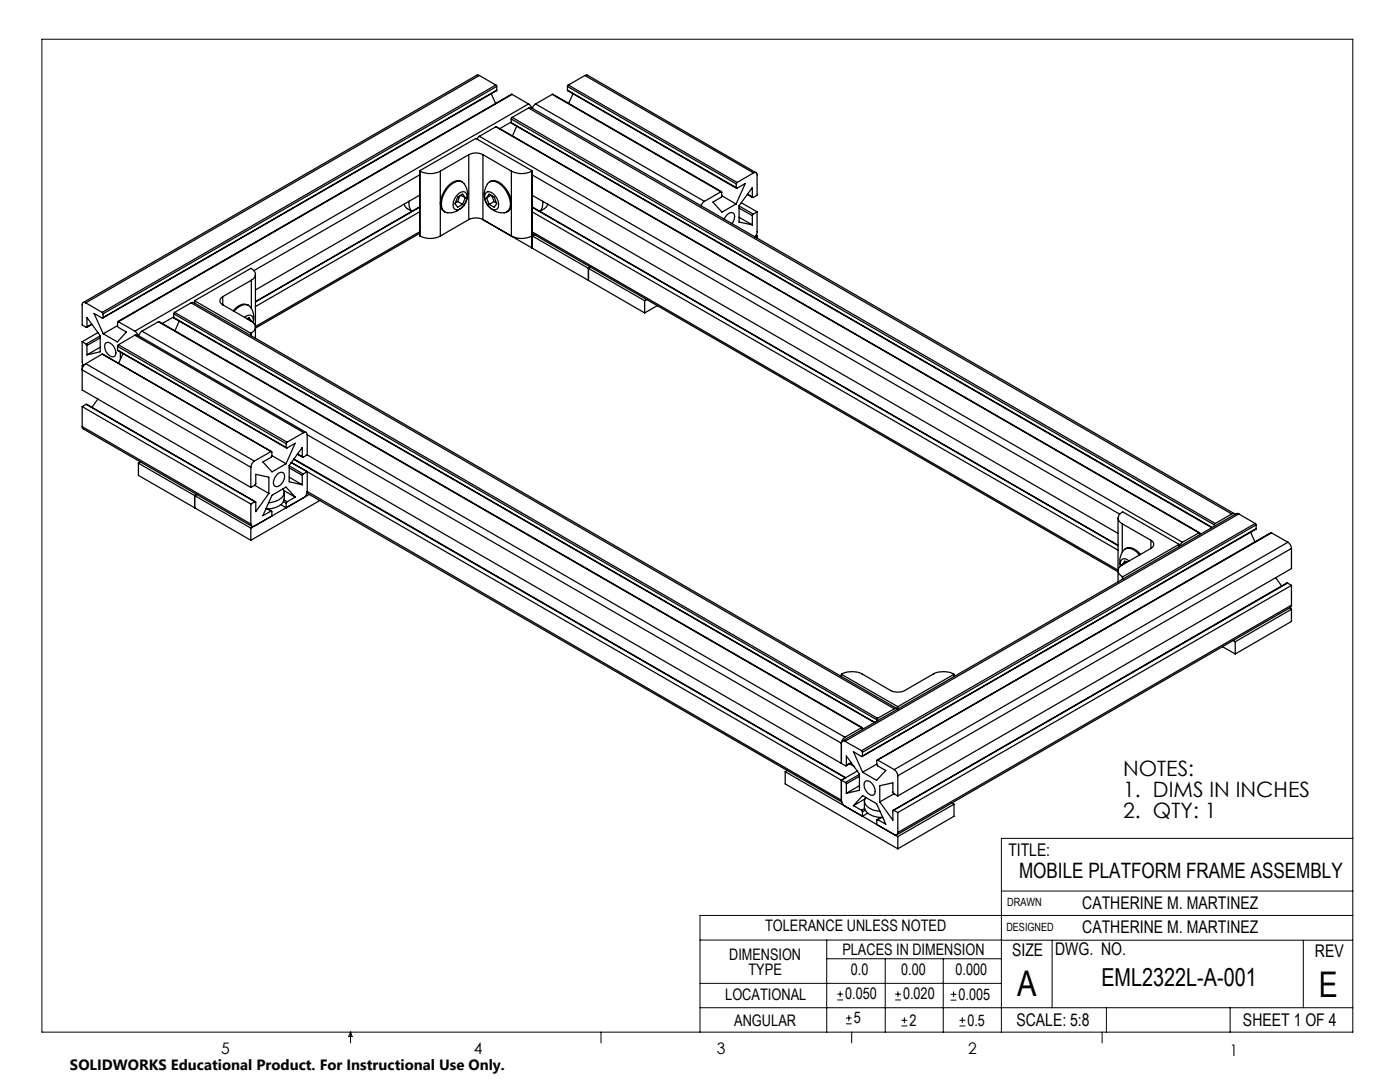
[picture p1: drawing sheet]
<svg xmlns="http://www.w3.org/2000/svg" width="279mm" height="216mm" viewBox="0 0 279 216" stroke-linecap="round" stroke-linejoin="round" font-family="sans-serif">
<g fill="none" stroke="#000" stroke-width=".2">
<path d="M8.4 7.8h261.6v198.2h-261.6zM199.8 177.8h70.2M270 167.3h-70.2v38.7M139.7 187.6h60.2M139.7 196.2h60.1M165 187.6v18.4M165 191.3h34.8M167.1 199.5h1.1M167.1 198.4h1.1M167.7 197.8v1.1M176.7 191.3v14.7M178.6 199.5h1.2"/>
<path d="M178.6 198.4h1.2M179.2 197.8v1.1M188.2 191.3v14.7M189.7 199.6h1.2M189.7 198.4h1.2M190.3 197.8v1.2M199.8 187.6h70.2M210 187.6v13.5M260.1 187.6v13.5M270 182.7h-130.3v23.3M70 206v2.1M70 206l.3 .8h-.7z"/>
<path d="M119.9 206v2.1M139.7 201.1h130.3M168.8 204.3h1.2M168.8 203.1h1.2M169.4 202.6v1.1M170 206v2.1M179.9 204.7h1.2M179.9 203.6h1.2M180.5 203v1.2M191.5 204.7h1.2M191.5 203.6h1.2M192.1 203v1.2"/>
<path d="M220 206v2.1M220.8 201.1v4.9M245.5 201.1v4.9"/>
</g>
<g fill="none" stroke="#000" stroke-width=".25">
<path d="M95.7 15.1l-.5-.1-78.6 45.4M95.7 15.1l-78.6 45.3M95.7 15.1l3.3 1.9M98 18.7l.9 1.9M99 17l.1 .3M99 17l-78.6 45.3M99.1 18l-78.6 45.5M99.1 17.3l-78.5 45.3M99.1 17.3v.7M99.1 18l-78.5 45.4M102.2 18.8l-78.7 45.4M102.2 18.8l-78.6 45.4"/>
<path d="M102.2 18.8l3.3 1.9M110.2 18.8l33.8 19.4M110.2 18.8l-3.3 1.9M110.2 18.8l33.7 19.5M113.2 18l33.8 19.6M113.2 17.3l33.7 19.4M113.2 18l33.7 19.4M113.2 17.3v.7M113.4 17l-.2 .3M113.4 17l33.7 19.4M114.3 18.7l-.8 1.9M116.7 15.1l.5-.1 33.7 19.5"/>
<path d="M116.7 15.1l-3.3 1.9M116.7 15.1l33.7 19.4M83.7 34.1h.1M83.7 34.1l11.3-6.5 11.2 6.5M83.7 34.1l.1 13M83.7 38.9l-32.7 19M83.7 34.9l-33 19.1M83.8 34.1a4.4 4.4 0 0 0 4.1 0M83.8 34.1v13M87.9 34.1v13M89.9 36.9a1.88 1.88 0 0 1 2.7-.2 3.6 3.6 0 0 1 .1 4.1 3.6 3.6 0 0 1-3.9 1.5 2.09 2.09 0 0 1-.6-2.4 5.9 5.9 0 0 1 1.7-3zM91.1 39.1a1.39 1.39 0 0 1 1.8-.7 2.46 2.46 0 0 1-1.3 3.4l-.5 .1a1.1 1.1 0 0 1-.6-1.6z"/>
<path d="M91.8 39.1l-.5 1.1M92 38.9l.9 .6M92.3 36.3a1.91 1.91 0 0 0-2.6 .5 5.1 5.1 0 0 0-1.7 4.5l.2 .5 .6 .5M92.9 39.5l-.6-.8-1 .6-.5 1.3 .5 .7 1-.5M92.9 39.5l-.6 1.3M93.6 30.9a3 3 0 0 1 2.8 0M93.6 30.9l-5.7 3.2M93.6 30.9v12.9M95.7 27.2l-.5 .5M95.7 27.2l140.3 81M96.4 30.9v12.9a3.3 3.3 0 0 0-2.8 0M96.4 30.9l5.7 3.2"/>
<path d="M97 38.4a1.39 1.39 0 0 1 1.8 .7 2.23 2.23 0 0 1 .4 2.6 1.42 1.42 0 0 1-1.8-.6 2.3 2.3 0 0 1-.4-2.7zM97.1 39.5l.5-.8 1 .6 .5 1.3-.5 .7-1-.5M97.1 39.5l.5 1.3M97.3 36.7a1.54 1.54 0 0 1 2.1-.2 5.2 5.2 0 0 1 2.4 4.9l-.3 .5a2.09 2.09 0 0 1-2.7 .3 3.7 3.7 0 0 1-1.5-5.5zM97.7 36.3a1.93 1.93 0 0 1 2.5 .5 5 5 0 0 1 1.8 4.5l-.3 .5-.6 .5M98 38.9l-.9 .6M98.1 39.1l.5 1.1M99 25.3l140.4 81M99 25.3l-3.3 1.9M99 25.3l140.3 81M102 24.5l139.9 80.8M102 23.7l140.4 81"/>
<path d="M102 23.7v.8M102 24.5l139.9 80.7M102 24.3l-2.3 1.4M102.1 34.1a4.4 4.4 0 0 0 4 0M102.1 34.1v13a4.4 4.4 0 0 0 4 0M102.2 23.4l-.2 .3M102.2 23.4l140.3 81.1M103.1 25.2l-.8 1.9M105.5 21.6l.5-.1 140.3 81M105.5 20.7l.7 .9M105.5 21.6l140.3 81M105.5 21.6l-3.3 1.8"/>
<path d="M105.5 20.7l-78.6 45.4M106.1 34.1v13M106.2 34.1v15.4M106.2 34.1h-.1M106.2 38.9l116.9 67.5M106.2 34.9l117.2 67.7M106.9 20.7l-.5 .5-.1 .4M106.9 20.7l33.7 19.5M143.9 38.3h.1v.8M143.9 38.3l-3.3 1.9M144 39.1l-.1 .3-1.6 .9 1.8 2 2.8-1.6M144 39.1l2.9 1.6"/>
<path d="M146.9 37.4l.2 .2 1.6-1-1.8 4.1M146.9 36.7v.7M147.1 36.4l-.2 .3M149.2 38.8l1 .6M149.2 38.7l.9 .6M150.1 39.3v-1.9l-2.6 3.7v3.2l2.6 .6M150.4 34.5a.44 .44 0 0 1 .5 0 .44 .44 0 0 1 .2 .4v4l-.8 .5-.2-.1M150.4 34.5l-3.3 1.9M44.5 59.2a.87 .87 0 0 0-.6 .8 .87 .87 0 0 0 .6 .8M44.5 59.2v1.6M50.2 55.9a1.24 1.24 0 0 0 .8-1.2 1.24 1.24 0 0 0-.9-1.1l-11.3 6.4M50.2 55.9v5.6"/>
<path d="M50.2 55.9l-5.7 3.3M51 54.8v12.7M81.6 40.1a2.23 2.23 0 0 0 .6 2.1l-1.3-.9-.3-.6M83.7 41.3l-32.7 18.9M83.7 46.6l-32.7 18.9M83.7 42.3l-32.7 18.9M83.7 41.3l-32.7 19M83.7 46.2l-32.7 19M83.8 47.1a4.4 4.4 0 0 0 4.1 0M91.3 40.2l-.4 .3M91.3 40.2l1 .6M93.6 43.8l-5.7 3.3"/>
<path d="M96.3 43.8l9.9 5.7M98.6 40.2l.5 .3M98.6 40.2l-1 .6M106.2 41.3l116.9 67.5M106.2 46.6l116.9 67.5M106.2 49.5l11.2 6.5M106.2 47.1l11.2 6.5M106.2 47.1h-.1M106.2 42.3l116.9 67.5M106.2 41.3l116.9 67.6M106.2 46.2l116.9 67.6M106.6 46.8l-.4 .3"/>
<path d="M108.3 40.1a2.23 2.23 0 0 1-.6 2.1l1.4-.9 .2-.6M117.4 53.6v2.4M117.4 53.6l11.3 6.4M117.4 56l11.3 6.4M117.8 53.3l-.4 .3M129 59.8l-.3 .2M140.6 40.2l-.7 .9M144.5 43.7a1.72 1.72 0 0 1 1.8-1.2 1.52 1.52 0 0 1-.3 2.1M147.5 43.4l2.6 1.5M147.5 41.1l2.8 1.6M147.5 41.5l2.6 1.5M148 40.5l3.1 1.8"/>
<path d="M150.1 43v1.9M150.3 42.7l-.2 .3M150.9 47l.2 .1M151.1 42.3v4.1l-.5 .9M151.1 47.1l-.4 .2M151.1 47.1v.4M151.1 42.3l-.8 .4M16.4 68.2v4.1l.3 .7M16.4 73l.2 .1M16.4 73v4.8l33.7 19.5M16.4 68.2l.8 .5M16.6 72.8l-.2 .2"/>
<path d="M17.1 60.4a.42 .42 0 0 0-.5 0 .42 .42 0 0 0-.2 .4v4l.8 .5 .2-.1M17.1 72.6a1.6 1.6 0 0 0-.7 1.2l33.7 19.4M17.1 60.4l3.3 1.9M17.1 72.6l33.7 19.4M17.2 68.7l.2 .2M17.4 65.2v-1.8l2.6 3.6M17.4 68.9v1.9M18.3 64.7l-.9 .5M18.3 64.7l-1 .6M19.5 66.4l-3.1 1.8M19.5 79.6l-1.2 1.7M20 67v3.2l-2.6 .6"/>
<path d="M20 69.3l-2.6 1.5M20 67.4l-2.6 1.5M20 67l-2.8 1.7M20.4 62.3l.2 .3M20.4 70.7l33.8 19.4M20.4 70.7l-3.3 1.9M20.4 70.7l33.7 19.4M20.6 63.4l-.1 .1-1.7-1 1.8 4.1M20.6 62.6v.8M21.2 68.4a1.64 1.64 0 0 1 1.8 1.4l.1 .6-.1 .5-.2 .3a1.68 1.68 0 0 1-1.8-1.5v-1zM23.5 69.8l33.7 19.6M23.5 69.1v.7"/>
<path d="M23.5 65l-2.9 1.6M23.5 69.1l33.6 19.4M23.5 69.8l33.6 19.5M23.6 64.2h-.1v1l1.7 1.1-1.8 1.9-2.8-1.6M23.6 68.8l-.1 .3M23.6 64.2l3.3 1.9M23.6 68.8l33.7 19.4M24 70.3v1.4M24.6 70.6l-.9 1.9M26.9 66.1l.7 .8M26.9 66.9h.5l33.7 19.4M26.9 66.9l-3.3 1.9"/>
<path d="M26.9 66.9l33.7 19.4M28.3 66.1l-.6 .9M28.3 66.1l140.3 81M31.6 64.2h.2l140.2 81M31.6 64.2l-3.3 1.9M31.6 64.2l140.3 81M34.7 63.4l139.8 80.8M34.7 62.6l140.3 81M34.7 62.6v.8M34.7 63.4l139.9 80.7M34.7 63.2l-2.3 1.4M34.9 62.3l-.2 .3"/>
<path d="M34.9 62.3l140.3 81M35.8 64.1l-.9 1.9M38.1 60.4h.5l140.4 81M38.1 60.4l140.4 81M38.1 60.4l-3.2 1.9M38.8 60v.5M38.8 60l11.3 6.5M44.5 60.8l5.7 3.3M46.7 62.1a2.7 2.7 0 0 1 2.9-1.2 3.3 3.3 0 0 1 .9 3.5 .99 .99 0 0 0-.1-1.1 .99 .99 0 0 0-1-.4l-.6 .4M49.3 63.6l.4-.2 .5 .7M49.3 63.6l.9 .5M49.6 60.9a1.93 1.93 0 0 0-2.5 .6l-.6 .5"/>
<path d="M50.1 66.5v.5M50.2 64.1a1.27 1.27 0 0 1 .8 1.2 1.27 1.27 0 0 1-.8 1.2M50.2 64.1h.1M50.2 66.5v.5M50.2 66.5h-.1M128.7 60v2.4M131.2 61l-2.5 1.4M16.4 85.1l.2 .5 33.7 19.4M16.4 81.1v4M16.4 85.1l33.7 19.5M16.4 81.1l33.7 19.5M17.2 80.7l33.8 19.4"/>
<path d="M17.2 80.7l-.8 .4M17.2 80.7l33.7 19.4M27.6 92.4l22.5 13M27.6 92.4v2.5l22.5 12.9M28 92.2l-.4 .2M39.3 98.7l-.5 .2v2.4M50.1 97.3l.9-.7v-1.9l2.7 .5v3.3M50.1 93.2v4.1M50.8 92a1.6 1.6 0 0 0-.7 1.2M50.8 96.8l2.9 1.7M53.7 98.5l-2.7 3.6v-1.9l-.1-.1M54.1 90.1l.2 .1v.7l-.2 .3-1.6 1 1.8 2 2.8-1.7"/>
<path d="M54.1 90.1l-3.3 1.9M54.3 90.9l2.8 1.6M55.2 94.7l.5-.3 .4-.2 .4 .1a1.63 1.63 0 0 1-.4 2.3l-.4 .4-.5 .1-.3-.1a1.32 1.32 0 0 1 0-1.8zM56.5 97.6a1.4 1.4 0 0 1-.8 2.1l-.7 .3-1.4 .3M56.6 97.9l2.3 1.3M56.7 99.8l.6 .3M56.7 98.3a2.32 2.32 0 0 1-1.7 3l-1.9 .3M57.1 89.3l.2 .1 1.6-1-1.8 4.1M57.1 88.5v.8M57.3 88.2l-.2 .3M57.7 95.2l2.6 1.5M57.7 93l2.8 1.6"/>
<path d="M57.7 93.3l2.6 1.6M58.1 92.3l109.8 63.4M58.6 91.7l110.1 63.5-.8 .5M58.7 91.6l110.1 63.6M58.9 99.2l-1.6 .9M58.9 99.2l-1.8-2-2.8 1.6-1.8 4.1 1.6-.9M59.3 90.6l1.1 .6M59.4 90.6l.9 .5M60.3 91.1v-1.8l-2.6 3.6v3.2l2.6 .6M60.3 94.9v1.8M60.5 94.6l-.2 .3M60.5 94.6l.8-.5v4"/>
<path d="M60.6 86.3a.44 .44 0 0 1 .5 0 .44 .44 0 0 1 .2 .4M60.6 86.3l-3.3 1.9M61.2 98.4l106.8 61.6M61.3 98.1a1.6 1.6 0 0 1-.7 1.2M61.3 90.8l-.8 .5-.2-.2M61.3 90.8l106.6 61.5M61.3 86.7v4.1M61.3 86.7l106.6 61.6M61.3 98.1l106.6 61.6M61.7 98.7l-11.6 6.7M63.8 99.9l-13.7 7.9M50.1 104.6a.44 .44 0 0 0 .2 .4 .44 .44 0 0 0 .5 0"/>
<path d="M50.1 100.6v4M50.1 105.4v2.4M50.9 100.1l-.8 .5M53.3 101.6l.8 .4M53.5 101.6l.7 .4M54.1 102l.2 .1v.9M56.6 100.1l.5 .3M57.1 100.4v.9l-1-.6M57.3 100.1l-.2 .3M223.1 103.4v12.7M223.9 112.7h.1M224 112.7a1.22 1.22 0 0 0-.9 1.2 1.22 1.22 0 0 0 .9 1.1"/>
<path d="M224 104.5a1.26 1.26 0 0 1-.9-1.2 1.26 1.26 0 0 1 .9-1.2l11.3 6.5M224 115v.1M224 104.5l5.7 3.3M224 104.5v5.6M224 115v.6M224 115.1v.5M224.5 109.5a1.52 1.52 0 0 1 1.9 .1l1.2 1M224.8 112.2l-.9 .5M224.9 112.2l-.4-.2-.6 .7M225.4 111.9a1.06 1.06 0 0 0-1.7 .1l-.1 1M227.4 110.7a3.2 3.2 0 0 0-2.4-1.3 2.64 2.64 0 0 0-1.5 3.1l.1 .5M229.7 107.8a.87 .87 0 0 1 .6 .8 .87 .87 0 0 1-.6 .8"/>
<path d="M229.7 109.4l-5.7 3.3M229.7 107.8v1.6M235.3 108.6l-11.3 6.5M235.3 108.6v.5M236 108.2l-.7 .8M239.3 106.3l.2 .1v.3M239.3 106.3l-3.3 1.9M242.4 104.7v.3M242.5 104.5l-.1 .2M245.8 102.6l.4-.2 .3 .3M245.8 102.6l-3.3 1.9M247.2 102.6l-.5-.1-78.6 45.3"/>
<path d="M247.2 102.6l-78.6 45.3M247.2 102.6l3.3 1.9M249.6 106.2l.8 1.9M250.5 104.5l.2 .2M250.5 104.5l-78.6 45.3M250.7 105.5l-78.7 45.5M250.7 104.7l-78.6 45.4M250.7 104.7v.8M250.7 105.5l-78.6 45.3M253.8 106.3h-.2l-78.6 45.4M253.8 106.3l-78.6 45.4M253.8 106.3l3.2 1.9"/>
<path d="M254.6 115.3l1.2 1.6M257 116.3h-.2l-78.5 45.4M257 116.3l-78.6 45.4M257 116.3l.7 .5M257 108.2a1.6 1.6 0 0 1 .7 1.2M257 108.2l-78.5 45.4M257.7 109.4v4.1l-78.5 45.3M257.7 116.8v4M257.7 109.4l-78.5 45.4M257.7 116.8l-78.5 45.3M167.9 134.5a4.5 4.5 0 0 1 4.1 0l5.8 3.3a3.2 3.2 0 0 0 2.8 0l5.7-3.3a4.6 4.6 0 0 1 4.1 0M167.9 134.5v.5"/>
<path d="M167.9 134.5l11.3 6.5M190.4 134.5v.5M190.4 134.5l-11.2 6.5M244 129l2.5 1.5M246.1 127.8l.4 .3M246.5 128.1v2.4M257.3 121.4l.4 .2M257.7 120.8l-.2 .4-78.5 45.4M257.7 121.6l-11.2 6.5M257.7 121.6v2.4l-11.2 6.5M257.7 120.8l-78.5 45.3M156.7 154v2.4l22.5 13"/>
<path d="M156.7 154l22.5 12.9M157.1 153.7l-.4 .3M167.9 159.7a1.62 1.62 0 0 0 .7 1.2M167.9 152.3l.9 .5 .1-.1M167.9 148.3v4M167.9 155.7v4M167.9 155.7l.8 .4M168.6 147.1a1.47 1.47 0 0 0-.7 1.2M168.6 147.9a.42 .42 0 0 0-.5 0 .42 .42 0 0 0-.2 .4M168.6 147.9l3.3 1.9M168.7 156.1l.2 .3M168.9 152.7l1-.5-1.1 .6"/>
<path d="M168.9 152.7v-1.9l2.6 3.6v3.3l-2.6 .6M168.9 156.4v1.9M169.5 152.4l.9 .5M171.1 153.8l-3.2 1.9M171.5 156.8l-2.6 1.5M171.5 154.9l-2.6 1.5M171.5 154.5l-2.8 1.6M171.9 145.2h.2v.4M171.9 149.8l.2 .3M171.9 145.2l-3.3 1.9M172.1 150.8l-.2 .2-1.6-1 1.9 4.1M172.1 150.1v.7"/>
<path d="M172.5 159.9a2.32 2.32 0 0 0 1.8 2.9l1.9 .3M172.6 159.4l-2.3 1.4M172.8 159.1a1.4 1.4 0 0 0 .8 2.2l.7 .3 1.3 .3M172.8 155.9a1.89 1.89 0 0 1 1.8 2.5l-.3 .2a1.67 1.67 0 0 1-1.8-1.5v-1zM175 143.6v.3M175 152.5l-2.8 1.6M175.2 143.3l-.2 .3M175.2 151.7h-.2l.1 1.1 1.7 .9-1.9 2-2.7-1.6M175.2 151.7l3.3 1.9M178.4 158.4l-2.8 1.6M178.5 141.4l.4-.1 .2 .2M178.5 153.6a1.6 1.6 0 0 1 .7 1.2"/>
<path d="M178.5 141.4l-3.3 1.9M179.2 158.8l-1-.7v-1.9l-2.6 .6v3.2M179.2 141v.5M179.2 154.8v4M170.3 160.8l1.9-2.1 2.7 1.7 1.9 4.1-1.6-1M170.3 160.8l1.6 .9M171.9 161.7l.2 .3M172.1 162v.9l1-.6M172.5 161.3l-.6 .4M172.6 161.7l-.5 .3M175.2 163.5l-.2 .1v.9M175.6 160l2.6 3.7v-2h.2"/>
<path d="M175.8 163.1l-.8 .4M175.9 163.1l-.7 .4M178.4 161.7l.8 .4M179.2 166.1a.44 .44 0 0 1-.2 .5 .44 .44 0 0 1-.5-.1M179.2 162.1v4M179.2 166.9v2.5M190 160.2l.4 .3M190.4 160.5v2.4l-11.2 6.5M190.4 160.5l-11.2 6.4"/>
</g>
<g font-size="7.1">
<text x="203" y="198.7">A</text>
<text x="263.2" y="198.9">E</text>
</g>
<text font-size="4.9" x="219.8" y="196.7">EML2322L-A-001</text>
<g font-size="4.2">
<text x="224.2" y="154.8">NOTES:</text>
<text x="224.2" y="158.9">1. DIMS IN INCHES</text>
<text x="224.2" y="163.1">2. QTY: 1</text>
<text x="203.4" y="175.1">MOBILE PLATFORM FRAME ASSEMBLY</text>
</g>
<g font-size="3.5">
<text x="201.2" y="170.7">TITLE:</text>
<text x="216" y="181.4">CATHERINE M. MARTINEZ</text>
<text x="202" y="190.7">SIZE</text>
<text x="210.6" y="190.6">DWG. NO.</text>
<text x="216" y="186.2">CATHERINE M. MARTINEZ</text>
<text x="262.4" y="190.9">REV</text>
<text x="202.9" y="204.6">SCALE: 5:8</text>
<text x="248.1" y="204.6">SHEET 1 OF 4</text>
</g>
<g font-size="3.2">
<text x="152.7" y="185.7">TOLERANCE UNLESS NOTED</text>
<text x="145.5" y="191.5">DIMENSION</text>
<text x="168.1" y="190.5">PLACES IN DIMENSION</text>
<text x="149.4" y="194.6">TYPE</text>
<text x="169.8" y="194.6">0.0</text>
<text x="179.8" y="194.6">0.00</text>
<text x="190.7" y="194.6">0.000</text>
<text x="144.7" y="199.6">LOCATIONAL</text>
<text x="168.7" y="199.4">0.050</text>
<text x="180.2" y="199.4">0.020</text>
<text x="191.3" y="199.5">0.005</text>
<text x="146.5" y="204.6">ANGULAR</text>
<text x="170.4" y="204.2">5</text>
<text x="181.5" y="204.6">2</text>
<text x="193.1" y="204.6">0.5</text>
<text x="44.2" y="210.4">5</text>
<text x="94.6" y="210.3">4</text>
<text x="143.1" y="210.4">3</text>
<text x="193.2" y="210.3">2</text>
<text x="245.4" y="210.6">1</text>
</g>
<text font-size="3" x="14" y="213.5">SOLIDWORKS Educational Product. For Instructional Use Only.</text>
<g font-size="2.3">
<text x="200.8" y="185.7">DESIGNED</text>
<text x="201" y="180.9">DRAWN</text>
</g>
</svg>
